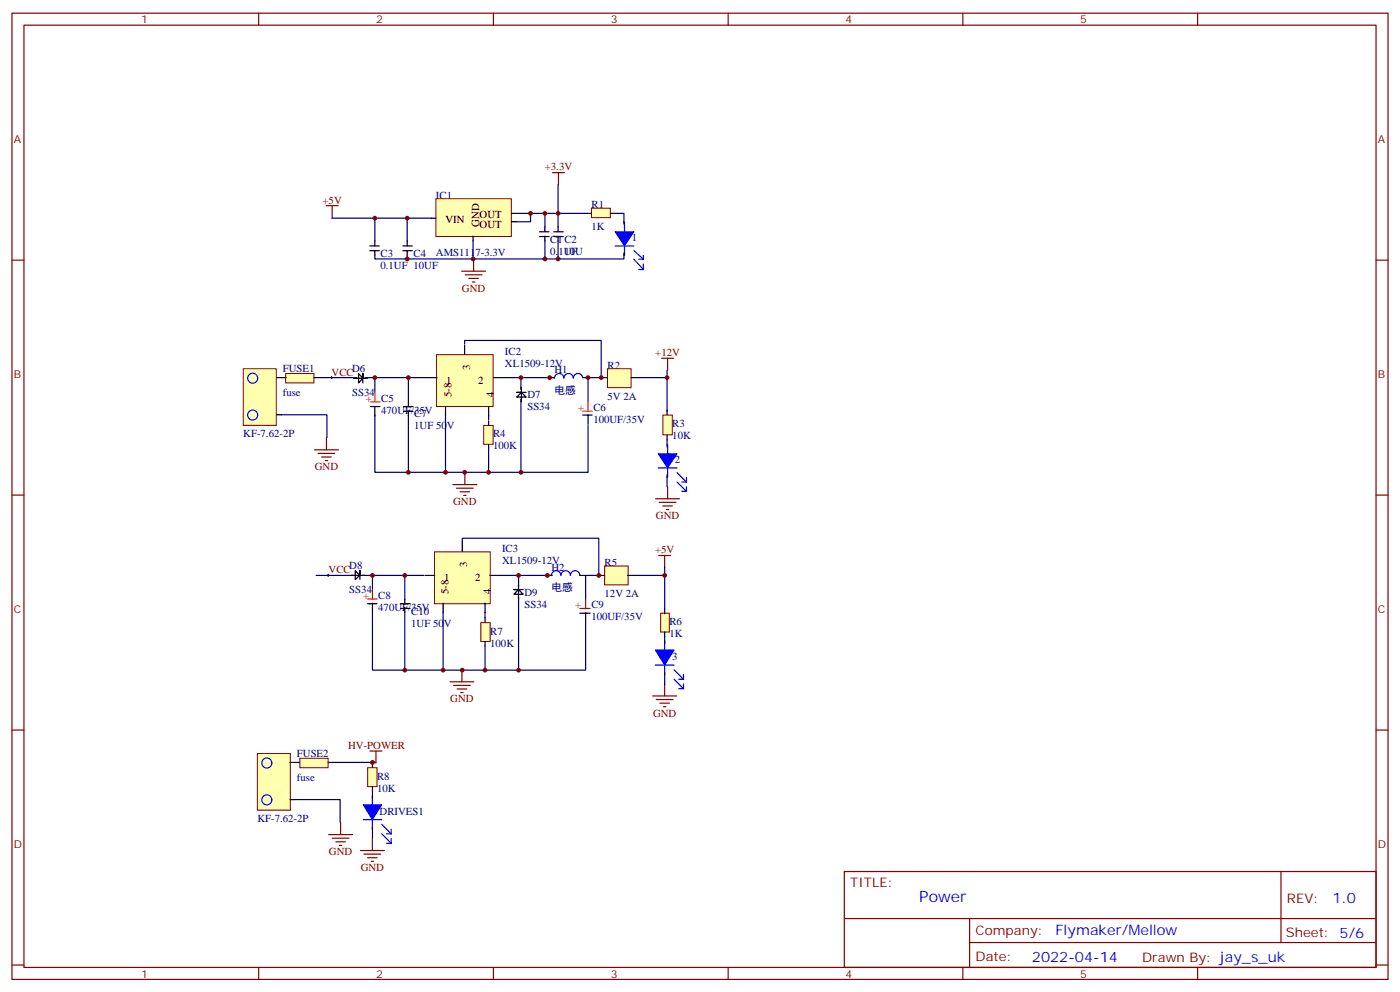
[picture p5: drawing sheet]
<svg xmlns="http://www.w3.org/2000/svg" width="412mm" height="292mm" viewBox="0 0 412 292" stroke-linecap="round" stroke-linejoin="round" font-family="sans-serif">
<g fill="none" stroke="#800000" stroke-width=".35">
<path d="M162.8 50.8h3.5M164.5 50.8v3.5M96.1 60.5h3.5M97.8 60.5v3.6M136 79.8h7M139.5 76.3v3.5M137 80.9h5M138.1 81.9h2.8M139.2 83h.7M194.9 105.4h3.5M196.7 105.4v3.6M92.6 132.4h7.1"/>
<path d="M93.7 133.4h4.9M94.8 134.5h2.8M95.8 135.5h.7M96.2 128.8v3.6M136.9 139.1v3.5M133.4 142.6h7.1M134.5 143.7h4.9M135.5 144.7h2.8M136.6 145.8h.7M193.1 146.8h7.1M194.2 147.8h4.9M195.2 148.9h2.9"/>
<path d="M196.3 149.9h.7M196.7 143.2v3.6M194 163.5h3.6M195.8 163.5v3.5M136.1 197.1v3.5M132.5 200.6h7.1M133.6 201.7h4.9M134.7 202.8h2.8M135.7 203.8h.7M192.3 204.8h7M193.3 205.9h5M194.4 206.9h2.8"/>
<path d="M195.4 208h.7M195.8 201.3v3.5M109 221h3.5M110.7 221v3.5M96.8 245.6h7.1M97.9 246.7h4.9M98.9 247.7h2.8M100 248.8h.7M100.3 242.1v3.5M106.2 250.3h7M107.2 251.4h5M108.3 252.4h2.8"/>
<path d="M109.3 253.5h.7M109.7 246.8v3.5"/>
</g>
<path d="M97.4 111.1h.7M97.7 110.8v.7M96.3 169.3h.7M96.7 169v.7" fill="none" stroke="#000" stroke-width=".29"/>
<g fill="none" stroke="#000080" stroke-width=".35">
<path d="M164.4 54.3v12.4M97.7 64.2h29.3M110.4 75.1v1.1h9.5M110.4 64.2v6.7M119.9 75.1v1.1h63.9v-1.1M119.9 64.2v6.7M139.3 70.9v5.3M152 62.8h20.9M156.3 62.8v2.5h-4.3M160.5 62.8v3.9M160.5 70.9v5.3M164.4 70.9v5.3"/>
<path d="M181.3 62.8h2.5v2.5M93.8 111.1h10.3M108.3 111.1h2.1M120.3 111.1v7.1M125.9 111.1h-15.5v4.3M136.9 101.2v-1h40.2v10.9h-3.9v7.1M148.2 111.1h15.1M153.5 111.1v2.8M153.5 118.2v20.8M177.1 111.1h.3M187.3 111.1h9.2M196.5 109v12"/>
<path d="M82.9 122.1h13.4v6.7M110.4 122.1v16.9h62.8v-13.8M120.3 122.1v16.9M131.2 122.1v16.9M143.9 122.1v1.4M143.9 132.3v6.7M196.5 129.5v1.4M136.2 159.5v-1.1h40.2v10.9h-3.9v7.1M196.5 140.4v2.8M93.1 169.3h10.3M107.2 169.3h2.5M119.2 169.3v7.1"/>
<path d="M124.9 169.3h-15.2v4.3M147.1 169.3h15.5M152.8 169.3v2.9M152.8 176.4v20.8M176.4 169.3h.3M186.3 169.3h9.5M195.8 166.9v12.3M109.7 180.3v16.9h62.8v-14.1M119.2 180.3v16.9M130.5 180.3v16.9M142.9 180.3v1.4M142.9 190.1v7.1"/>
<path d="M195.8 187.3v1.4M195.8 198.6v2.8M86.8 235.3h13.4v6.7M98.1 224.4h12.7M109.7 232.8v1.4M109.7 244.1v2.5"/>
</g>
<path d="M128.4 58.5h22.2v11.1h-22.2z" fill="#ffffb0" stroke="#800000" stroke-width=".29"/>
<path d="M127 64.2h1.4M139.3 69.5v1.4M150.7 62.8h1.3M150.7 65.3h1.3M163.1 69.6h2.8M163.1 68.2h2.8M164.4 66.7v1.4M164.4 69.5v1.4" fill="none" stroke="#000" stroke-width=".35"/>
<path d="M174.2 61.3h5.6v2.8h-5.6z" fill="#ffffb0" stroke="#800000" stroke-width=".29"/>
<g fill="none" stroke="#000" stroke-width=".35">
<path d="M109 73.8h2.7M109 72.4h2.7M110.4 70.9v1.4M110.4 73.8v1.3M118.7 73.8h2.8M118.7 72.4h2.8M119.9 70.9v1.4M119.9 73.8v1.3M159 69.6h2.7M159 68.2h2.7M160.5 66.7v1.4M160.5 69.5v1.4"/>
<path d="M172.9 62.8h1.4M179.9 62.8h1.4M183.8 65.3v.7M183.8 74.4v.7"/>
</g>
<path d="M181.2 72.4h5.5M184 65.4v9.8M186.7 73.8l2.8 2.5M186.7 76.3l2.8 3M188.1 76.3h1.4M188.1 79.3h1.4M189.5 75.2v1.1M189.5 77.7v1.6" fill="none" stroke="#00f" stroke-width=".35"/>
<path d="M181.2 68.2h5.5l-2.7 4.2z" fill="#00f" stroke="#00f" stroke-width=".29"/>
<path d="M128.6 104.4h16.7v15.2h-16.7z" fill="#ffffb0" stroke="#800000" stroke-width=".29"/>
<g fill="none" stroke="#000" stroke-width=".35">
<path d="M104.1 111.3h2.8M104.4 111.1h.7M107.6 111.1h.7M108.3 111.3h-1.4l-1.3-1.4v2.8l1.3-1.4v-1.4v2.8M109.2 119.6h2.7M110.4 119.6v2.8M118.9 119.6h2.8M120.3 118.2v1.4M125.9 111.1h2.8M131.2 119.6v2.8M136.9 101.6v2.8M143.9 119.6v2.8"/>
<path d="M145.4 111.1h2.8M153.5 113.9v.7M153.5 117.5v.7M153.6 114.1v1.4l-1.4 1.4h2.8l-1.4-1.4h-1.4h2.8M153.6 115.5v2.7M118.9 121h2.8M120.3 121v1.4M171.7 122.1h2.7M173.2 122.1v2.8"/>
</g>
<path d="M109.2 118.2h2.7M110.4 115.4v2.7M173.2 118.2v2.8M171.7 121h2.7" fill="none" stroke="#f00" stroke-width=".35"/>
<path d="M142.5 125.2h2.8v5.5h-2.8z" fill="#ffffb0" stroke="#800000" stroke-width=".29"/>
<path d="M143.9 123.8v1.4M143.9 130.9v1.4" fill="none" stroke="#000" stroke-width=".35"/>
<path d="M195.3 122.1h2.7v5.9h-2.7z" fill="#ffffb0" stroke="#800000" stroke-width=".29"/>
<path d="M161.9 111.1h1.4M171.8 111.1h1.4M196.5 120.6v1.4M196.5 128.1v1.4M196.5 130.9v.7M196.5 139.7v.7" fill="none" stroke="#000" stroke-width=".35"/>
<path d="M171.7 111.2a1.39 1.39 0 0 0-1.4-1.3 1.39 1.39 0 0 0-1.4 1.4 1.39 1.39 0 0 0-1.4-1.4 1.39 1.39 0 0 0-1.4 1.4 1.39 1.39 0 0 0-1.4-1.4 1.39 1.39 0 0 0-1.4 1.4M193.9 137.7h5.5M196.7 130.7v9.8M199.4 139.1l2.8 2.8M199.4 141.9l2.8 2.7M200.8 141.9h1.4M200.8 144.6h1.4M202.2 140.5v1.4M202.2 143.2v1.4" fill="none" stroke="#00f" stroke-width=".35"/>
<path d="M193.9 133.5h5.5l-2.7 4.2z" fill="#00f" stroke="#00f" stroke-width=".29"/>
<path d="M179 108.5h6.9v5.6h-6.9z" fill="#ffffb0" stroke="#800000" stroke-width=".29"/>
<path d="M177.4 111.1h1.4M185.9 111.1h1.4" fill="none" stroke="#000" stroke-width=".35"/>
<path d="M71.7 108.5h9.7v16.7h-9.7z" fill="#ffffb0" stroke="#800000" stroke-width=".29"/>
<g fill="none" stroke="#00f" stroke-width=".35">
<circle cx="74.4" cy="111.3" r="1.48"/>
<circle cx="74.4" cy="122.1" r="1.48"/>
</g>
<path d="M81.5 111.1h1.4M81.5 122.1h1.4" fill="none" stroke="#000" stroke-width=".35"/>
<path d="M84.2 109.9h8.3v2.8h-8.3z" fill="#ffffb0" stroke="#800000" stroke-width=".29"/>
<path d="M82.9 111.1h1.4M92.4 111.1h1.4" fill="none" stroke="#000" stroke-width=".35"/>
<path d="M128 162.4h16.4v15.3h-16.4z" fill="#ffffb0" stroke="#800000" stroke-width=".29"/>
<g fill="none" stroke="#000" stroke-width=".35">
<path d="M136.2 159.5v2.7M103.2 169.3h2.8M106.5 169.3h.7M107.4 169.3h-1.4l-1.4-1.4v2.6l1.4-1.2v-1.4v2.6M108.3 177.7h2.8M109.7 177.5v2.8M118 177.7h2.8M118 179.1h2.8M119.2 176.4v1.4M119.2 178.9v1.4M125.2 169.3h2.8M130.5 177.5v2.8"/>
<path d="M142.9 177.5v2.8M144.3 169.3h2.8M152.7 172.1v1.4l-1.3 1.4h2.7l-1.4-1.4h-1.3h2.7M152.7 173.5l.1 2.9M152.8 172.2v.7M170.8 180.4h3M172.5 180.3v2.8"/>
</g>
<path d="M108.3 176.3h2.8M109.7 173.6v2.7M170.8 179.1h3M172.5 176.4v2.8" fill="none" stroke="#f00" stroke-width=".35"/>
<path d="M141.6 183.2h2.8v5.6h-2.8z" fill="#ffffb0" stroke="#800000" stroke-width=".29"/>
<path d="M142.9 181.7v1.4M142.9 188.8v1.3" fill="none" stroke="#000" stroke-width=".35"/>
<path d="M194.6 180.4h2.6v5.6h-2.6z" fill="#ffffb0" stroke="#800000" stroke-width=".29"/>
<path d="M161.2 169.3h1.4M170.8 169.3h1.4M195.8 179.2v1.4M195.8 185.9v1.4M195.8 188.7v.7M195.8 197.9v.7" fill="none" stroke="#000" stroke-width=".35"/>
<path d="M170.8 169.3a1.39 1.39 0 0 0-1.4-1.4 1.39 1.39 0 0 0-1.4 1.4 1.39 1.39 0 0 0-1.4-1.4 1.39 1.39 0 0 0-1.4 1.4 1.39 1.39 0 0 0-1.4-1.4 1.39 1.39 0 0 0-1.3 1.4M193 195.7h5.6M195.8 188.8v9.7M198.6 197.1l2.7 2.8M198.6 199.9l2.7 2.8M200 199.9h1.3M201.3 198.5v1.4M200 202.7h1.3M201.3 201.3v1.4" fill="none" stroke="#00f" stroke-width=".35"/>
<path d="M193 191.3h5.6l-2.8 4.4z" fill="#00f" stroke="#00f" stroke-width=".29"/>
<path d="M178.1 166.6h6.9v5.5h-6.9z" fill="#ffffb0" stroke="#800000" stroke-width=".29"/>
<path d="M176.7 169.3h1.4M184.9 169.3h1.4" fill="none" stroke="#000" stroke-width=".35"/>
<path d="M75.8 221.8h9.7v16.6h-9.7z" fill="#ffffb0" stroke="#800000" stroke-width=".29"/>
<g fill="none" stroke="#00f" stroke-width=".35">
<circle cx="78.6" cy="224.5" r="1.48"/>
<circle cx="78.6" cy="235.4" r="1.48"/>
</g>
<path d="M85.4 235.3h1.4M85.4 224.4h1.4" fill="none" stroke="#000" stroke-width=".35"/>
<path d="M88.3 223.2h8.4v2.7h-8.4z" fill="#ffffb0" stroke="#800000" stroke-width=".29"/>
<path d="M86.8 224.4h1.4M96.7 224.4h1.4" fill="none" stroke="#000" stroke-width=".35"/>
<path d="M108.3 225.9h2.8v5.6h-2.8z" fill="#ffffb0" stroke="#800000" stroke-width=".29"/>
<path d="M109.7 224.4v1.4M109.7 231.4v1.4M109.7 234.2v.7M109.7 243.4v.7" fill="none" stroke="#000" stroke-width=".35"/>
<path d="M109.7 234.3v9.7M107 241.2h5.5M112.5 242.6l2.7 2.8M112.5 245.4l2.7 2.8M113.8 245.4h1.4M113.8 248.2h1.4M115.2 244v1.4M115.2 246.8v1.4" fill="none" stroke="#00f" stroke-width=".35"/>
<path d="M107 236.8h5.5l-2.8 4.4z" fill="#00f" stroke="#00f" stroke-width=".29"/>
<g fill="none" stroke="#870000" stroke-width=".35">
<path d="M3.5 3.9h405.4v284.3h-405.4zM7.1 7.4h398.2v277.3h-398.2zM76.2 3.9v3.5M145.3 3.9v3.5M214.5 3.9v3.5M283.6 3.9v3.5M352.8 3.9v3.5M3.5 76.6h3.6M405.3 76.6h3.6M3.5 145.7h3.6M405.3 145.7h3.6M3.5 214.8h3.6"/>
<path d="M405.3 214.8h3.6M248.7 256.5h156.6v28.2h-156.6zM377.3 256.5v20.9M248.7 270.3h156.5M285.6 277.4h119.6M285.6 270.3v14.1M3.5 284h3.6M76.2 284.7v3.5M145.3 284.7v3.5M214.5 284.7v3.5M283.6 284.7v3.5M352.8 284.7v3.5"/>
<path d="M405.3 284h3.6"/>
</g>
<g fill="#800000">
<circle cx="109.7" cy="224.4" r=".71"/>
<circle cx="109.7" cy="169.3" r=".71"/>
<circle cx="110.4" cy="64.2" r=".71"/>
<circle cx="110.4" cy="111.1" r=".71"/>
<circle cx="119.2" cy="197.2" r=".71"/>
<circle cx="119.2" cy="169.3" r=".71"/>
<circle cx="119.9" cy="76.2" r=".71"/>
<circle cx="119.9" cy="64.2" r=".71"/>
<circle cx="120.3" cy="139" r=".71"/>
<circle cx="120.3" cy="111.1" r=".71"/>
<circle cx="130.5" cy="197.2" r=".71"/>
<circle cx="131.2" cy="139" r=".71"/>
<circle cx="136.2" cy="197.2" r=".71"/>
<circle cx="136.9" cy="139" r=".71"/>
<circle cx="139.3" cy="76.2" r=".71"/>
<circle cx="142.9" cy="197.2" r=".71"/>
<circle cx="143.9" cy="139" r=".71"/>
<circle cx="152.8" cy="197.2" r=".71"/>
<circle cx="152.8" cy="169.3" r=".71"/>
<circle cx="153.5" cy="139" r=".71"/>
<circle cx="153.5" cy="111.1" r=".71"/>
<circle cx="156.3" cy="62.8" r=".71"/>
<circle cx="160.5" cy="76.2" r=".71"/>
<circle cx="160.5" cy="62.8" r=".71"/>
<circle cx="161.2" cy="169.3" r=".71"/>
<circle cx="161.9" cy="111.1" r=".71"/>
<circle cx="164.4" cy="76.2" r=".71"/>
<circle cx="164.4" cy="62.8" r=".71"/>
<circle cx="173.2" cy="111.1" r=".71"/>
<circle cx="176.4" cy="169.3" r=".71"/>
<circle cx="177.1" cy="111.1" r=".71"/>
<circle cx="195.8" cy="169.3" r=".71"/>
<circle cx="196.5" cy="111.1" r=".71"/>
</g>
<text font-size="4.6" fill="#00f" x="270.8" y="265.5">Power</text>
<g font-size="4.2" fill="#00f">
<text x="392.5" y="265.7">1.0</text>
<text x="310.9" y="275.3">Flymaker/Mellow</text>
<text x="304" y="283.1">2022-04-14</text>
</g>
<g font-size="3.9" fill="#800">
<text x="250.5" y="261.1">TITLE:</text>
<text x="379.1" y="265.7">REV:</text>
<text x="287.4" y="275.3">Company:</text>
<text x="378.7" y="275.9">Sheet: 5/6</text>
<text x="287.4" y="282.9">Date:</text>
<text x="336.4" y="283">Drawn By: jay_s_uk</text>
</g>
<g font-size="3.2" fill="#800">
<text x="41.6" y="6.9">1</text>
<text x="110.8" y="6.9">2</text>
<text x="179.9" y="6.9">3</text>
<text x="249.1" y="6.9">4</text>
<text x="318.2" y="6.9">5</text>
<text x="4.1" y="42">A</text>
<text x="405.9" y="42">A</text>
<text x="4.1" y="111.1">B</text>
<text x="405.9" y="111.1">B</text>
<text x="4.1" y="180.3">C</text>
<text x="405.9" y="180.3">C</text>
<text x="4.1" y="249.4">D</text>
<text x="405.9" y="249.4">D</text>
<text x="41.6" y="287.7">1</text>
<text x="110.8" y="287.7">2</text>
<text x="179.9" y="287.7">3</text>
<text x="249.1" y="287.7">4</text>
<text x="318.2" y="287.7">5</text>
</g>
<g font-size="3.2" fill="#800000">
<text x="160.5" y="50.2">+3.3V</text>
<text x="95" y="59.9">+5V</text>
<text x="136.1" y="85.9">GND</text>
<text x="193" y="104.8">+12V</text>
<text x="97.7" y="110.7">VCC</text>
<text x="92.7" y="138.4">GND</text>
<text x="133.5" y="148.7">GND</text>
<text x="193.2" y="152.8">GND</text>
<text x="193" y="162.8">+5V</text>
<text x="96.8" y="168.7">VCC</text>
<text x="132.6" y="206.7">GND</text>
<text x="192.4" y="210.9">GND</text>
<text x="102.6" y="220.4">HV-POWER</text>
<text x="96.9" y="251.7">GND</text>
<text x="106.3" y="256.4">GND</text>
</g>
<g font-size="3.2" fill="#000080">
<text x="128.4" y="58.5">IC1</text>
<text x="174.2" y="61.3">R1</text>
<text x="162.1" y="71.4">C1C2</text>
<text x="174.2" y="67.6">1K</text>
<text x="186.1" y="71">1</text>
<text x="112.1" y="75.6">C3</text>
<text x="121.8" y="75.6">C4</text>
<text x="128.4" y="75.2">AMS1117-3.3V</text>
<text x="162.1" y="74.9">0.1UF</text>
<text x="166.3" y="74.9">10U</text>
<text x="112.1" y="79.1">0.1UF 10UF</text>
<text x="148.7" y="107.9">XL1509-12V</text>
<text x="148.7" y="104.4">IC2</text>
<text x="83.3" y="109.6">FUSE1</text>
<text x="103.8" y="109.6">D6</text>
<text x="163.3" y="109.9">H1</text>
<text x="179" y="108.5">R2</text>
<text x="83.3" y="116.6">fuse</text>
<text x="103.8" y="116.6">SS34</text>
<text x="112.3" y="118.2">C5</text>
<text x="155.3" y="117.3">D7</text>
<text x="163.3" y="115.9">电感</text>
<text x="179" y="117.6">5V 2A</text>
<text x="112.3" y="121.8">470UF/35V</text>
<text x="122" y="122.8">C7</text>
<text x="155.3" y="120.8">SS34</text>
<text x="174.8" y="124.6">100UF/35V</text>
<text x="174.8" y="121">C6</text>
<text x="198" y="125.7">R3</text>
<text x="71.7" y="128.7">KF-7.62-2P</text>
<text x="122" y="126.3">1UF 50V</text>
<text x="145.3" y="128.7">R4</text>
<text x="198" y="129.2">10K</text>
<text x="145.3" y="132.2">100K</text>
<text x="198.8" y="136.3">2</text>
<text x="102.9" y="167.6">D8</text>
<text x="147.9" y="165.9">XL1509-12V</text>
<text x="147.9" y="162.4">IC3</text>
<text x="162.5" y="167.9">H2</text>
<text x="178.1" y="166.6">R5</text>
<text x="162.5" y="173.9">电感</text>
<text x="102.9" y="174.4">SS34</text>
<text x="111.4" y="179.8">470UF/35V</text>
<text x="111.4" y="176.3">C8</text>
<text x="154.5" y="178.8">SS34</text>
<text x="154.5" y="175.3">D9</text>
<text x="174.2" y="179.1">C9</text>
<text x="178.1" y="175.6">12V 2A</text>
<text x="121.1" y="184.4">1UF 50V</text>
<text x="121.1" y="180.8">C10</text>
<text x="174.2" y="182.6">100UF/35V</text>
<text x="197.2" y="184">R6</text>
<text x="144.4" y="190.3">100K</text>
<text x="144.4" y="186.7">R7</text>
<text x="197.2" y="187.5">1K</text>
<text x="198" y="194.2">3</text>
<text x="87.5" y="222.8">FUSE2</text>
<text x="87.5" y="229.9">fuse</text>
<text x="111.1" y="233">10K</text>
<text x="111.1" y="229.5">R8</text>
<text x="111.8" y="239.8">DRIVES1</text>
<text x="75.8" y="242">KF-7.62-2P</text>
</g>
<g font-size="3.2">
<text x="131.2" y="65.6">VIN</text>
<text x="141.3" y="64.2">OUT</text>
<text x="141.1" y="66.8" transform="rotate(-90 141.1 66.8)">GND</text>
<text x="141.3" y="67">OUT</text>
<text x="131.4" y="112.9">1</text>
<text x="138.5" y="108.8" transform="rotate(-90 138.5 108.8)">3</text>
<text x="140.9" y="112.9">2</text>
<text x="133" y="116.8" transform="rotate(-90 133 116.8)">5-8</text>
<text x="145.5" y="116.8" transform="rotate(-90 145.5 116.8)">4</text>
<text x="137.7" y="166.8" transform="rotate(-90 137.7 166.8)">3</text>
<text x="130.8" y="170.9">1</text>
<text x="140" y="170.9">2</text>
<text x="132.1" y="174.8" transform="rotate(-90 132.1 174.8)">5-8</text>
<text x="144.6" y="174.8" transform="rotate(-90 144.6 174.8)">4</text>
</g>
<g font-size="3.2" fill="#f00">
<text x="107.8" y="118.2">+</text>
<text x="170.3" y="121">+</text>
<text x="107" y="176.3">+</text>
<text x="169.4" y="179.1">+</text>
</g>
</svg>
